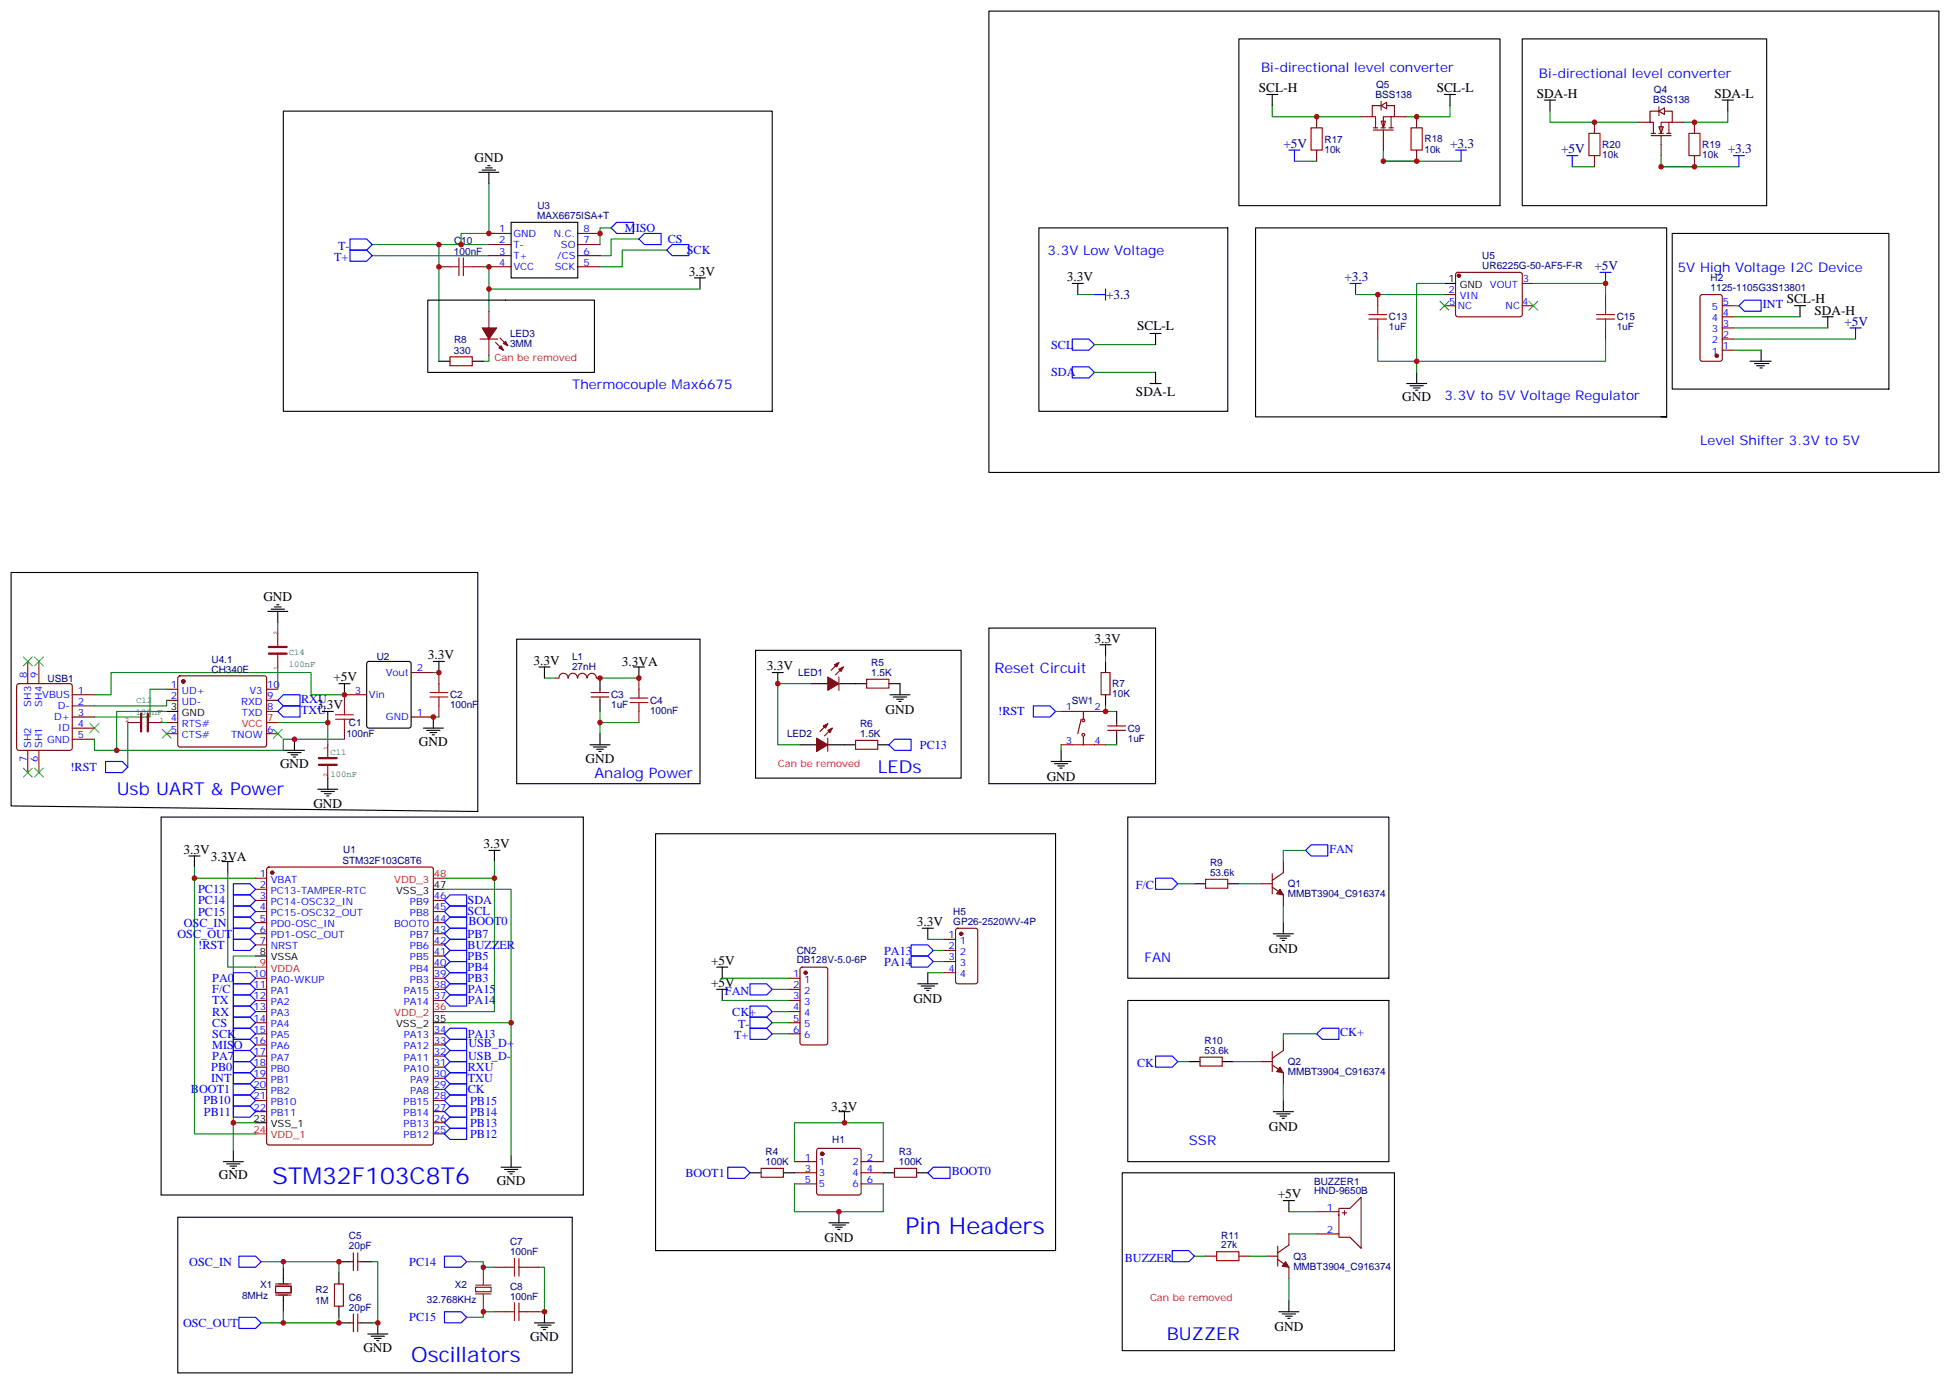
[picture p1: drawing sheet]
<svg xmlns="http://www.w3.org/2000/svg" width="619mm" height="439mm" viewBox="0 0 619 439" stroke-linecap="round" stroke-linejoin="round" font-family="sans-serif">
<g fill="none" stroke="#870000" stroke-width=".35">
<path d="M155.2 74.1h7.1M155.2 77.6h7.1M183.4 74.1h7.1M183.4 77.6h7.1M139.3 84.7h3.6M149.9 84.7h3.6M155.2 98.8v5.3M155.2 84.7h7.1M155.2 81.1h7.1M183.4 84.7h7.1M183.4 81.1h7.1M142.9 113.2h7v2.9h-7z"/>
<path d="M152.4 107.6h5.6M155.2 107.6v5.3M157.3 108.7l2.5 2.4M158.7 107.2l2.5 2.5M5.5 217.2l.5-.2h16.2l.5 .2 .2 .5v19.7l-.2 .5-.5 .2h-16.2l-.5-.2-.2-.5v-19.7zM8.8 209.9v7.1M12.3 209.9v7.1M52.9 218.7h3.5M56.7 214.7l.4-.2h26.9l.5 .2 .2 .5v21.2l-.3 .5-.4 .2h-26.9l-.4-.3-.3-.4v-21.2zM84.7 218.7h3.5M130.5 213.4h7.1M139.3 213.4v3.6"/>
<path d="M180.3 215.2a1.41 1.41 0 0 0-1.4-1.5 1.41 1.41 0 0 0-1.4 1.5h-1.1M180.5 215.2a1.41 1.41 0 0 1 1.4-1.5 1.41 1.41 0 0 1 1.4 1.5M183.5 215.2a1.41 1.41 0 0 1 1.4-1.5 1.41 1.41 0 0 1 1.4 1.5M186.5 215.2a1.41 1.41 0 0 1 1.4-1.5 1.41 1.41 0 0 1 1.4 1.5M187.7 219.8h5.6M189.4 215.2h1.1M190.5 218.7v1.1M202.8 215.2v3.5M266.3 210.3l-2.4 2.4M266.3 214.8v4.3M267.8 211.7l-2.5 2.4M275.2 215.5h7v2.9h-7z"/>
<path d="M349.6 213.4h2.8v7.1h-2.8zM8.8 238.1v7.1M12.3 238.1v7.1M22.9 227.5h7.1M22.9 220.5h7.1M22.9 234.6h7.1M22.9 231.1h7.1M22.9 224h7.1M52.9 222.2h3.5M52.9 229.3h3.5M52.9 232.8h3.5M84.7 225.8h3.5"/>
<path d="M84.7 222.2h3.5M84.7 232.8h3.5M109.4 231.1v3.5M116.4 220.5h-7v3.5M130.5 227.5h7.1M139.3 224v3.5M187.7 221.2h5.6M190.5 221.2v1M202.8 225.8v3.5M262.8 229.7l-2.5 2.4M262.8 234.2v4.3M264.2 231.1l-2.4 2.4"/>
<path d="M271.6 234.9h7.1v2.9h-7.1zM336.9 236.4h14.1M336.9 225.8h14.1M343.3 228.2l-1.1 4.6M344 225.8v2.4M344 233.9v2.5M351.7 231.8h5.7M351.7 230.4h5.7M354.5 229.3v1.1M354.5 231.8v1M81.1 278.7h3.6M84.9 275.4l.5-.2h51.5l.6 .4 .1 87.1-.5 .6-51.7 .1-.7-.5v-87z"/>
<path d="M382.8 279h7v2.9h-7zM403.9 277.3v6.3M407.5 273.4v3.5l-3.6 2.5M81.1 282.2h3.6M81.1 285.8h3.6M81.1 289.3h3.6M81.1 292.8h3.6M81.1 296.3h3.6M81.1 299.9h3.6M137.6 285.8h3.5M137.6 289.3h3.5M137.6 292.8h3.5"/>
<path d="M137.6 296.3h3.5M137.6 299.9h3.5M400.4 280.5h3.5M403.9 281.5l3.6 2.5v3.5M81.1 310.4h3.6M81.1 314h3.6M81.1 317.5h3.6M137.6 310.4h3.5M137.6 314h3.5M137.6 317.5h3.5M137.6 306.9h3.5M137.6 303.4h3.5"/>
<path d="M250.5 310.4h3.5M250.5 314h3.5M250.5 317.5h3.5M254.2 307.1l.5-.2h7.4l.7 .4v23.6l-.4 .7h-7.7l-.6-.5-.1-23.5zM81.1 321h3.6M81.1 324.6h3.6M81.1 328.1h3.6M81.1 331.6h3.6M81.1 335.1h3.6M81.1 338.7h3.6M137.6 328.1h3.5M137.6 331.6h3.5"/>
<path d="M137.6 335.1h3.5M137.6 338.7h3.5M250.5 321h3.5M250.5 324.6h3.5M250.5 328.1h3.5M381 335.5h7.1v2.8h-7.1zM400.4 336.9h3.5M403.9 333.7v6.4M403.9 338l3.6 2.4v3.6M407.5 329.8v3.6l-3.6 2.4M81.1 342.2h3.6M81.1 345.7h3.6"/>
<path d="M81.1 349.2h3.6M81.1 352.8h3.6M137.6 342.2h3.5M137.6 345.7h3.5M137.6 349.2h3.5M137.6 352.8h3.5M137.6 359.8h3.5M137.6 356.3h3.5M241.7 370.8h7v2.8h-7zM252.2 368.7h7.1M252.2 372.2h7.1M252.2 375.7h7.1"/>
<path d="M259.5 364.6l.5-.2h12.7l.5 .2 .2 .5v13.4l-.2 .5-.5 .2h-12.7l-.5-.2-.2-.5v-13.4zM273.4 368.7h7.1M273.4 372.2h7.1M273.4 375.7h7.1M284 370.8h7v2.8h-7zM112.2 397.6v5.6M113.6 397.6v5.6M382.8 398.6h3.5M393.3 398.6h3.6M402.2 398.6h3.5M405.7 395.5v6.3M405.7 399.7l3.5 2.5v3.5"/>
<path d="M409.2 391.6v3.5l-3.5 2.5M418 384.5h7.1M418 391.6h7.1M425.1 383.5h3.5l3.6-3.6v16.3l-3.6-3.6h-3.5zM426.2 384.9h1.4M426.9 384.2v1.4M87.5 408.2h4.9v2.1h-4.9zM87.5 411h4.9M87.5 407.5h4.9M106.2 407.5h2.8v7h-2.8zM111.1 400.4h1.1M111.1 419.8h1.1"/>
<path d="M112.2 417v5.6M113.6 417v5.6M113.6 400.4h1.1M113.6 419.8h1.1M151 408.5h4.9v1.4h-4.9zM157 402.2h3.5M157 416.3h3.5M167.6 402.2h3.5M167.6 416.3h3.5"/>
<circle cx="344" cy="228.6" r=".44"/>
<circle cx="344" cy="233.2" r=".44"/>
</g>
<g fill="#870000" stroke="#870000" stroke-width=".35">
<path d="M262.8 214.8l3.5 2.2-3.5 2.1z"/>
<path d="M266.3 212.4l1.5-.7-.7 1.4z"/>
<path d="M264.9 211l1.4-.7-.7 1.4z"/>
<path d="M259.3 234.2l3.5 2.2-3.5 2.1z"/>
<path d="M262.8 231.8l1.4-.7-.7 1.4z"/>
<path d="M261.4 230.4l1.4-.7-.7 1.4z"/>
<path d="M159.1 109.7l.7 1.4-1.4-.7z"/>
<path d="M159.8 109l.7-.7 .7 1.4z"/>
<path d="M153.1 104.1h4.6l-2.5 3.5z"/>
<path d="M406.4 282.2l1.1 1.8-2.2-.4z"/>
<path d="M406.4 338.7l1.1 1.7-2.2-.3z"/>
<path d="M408.2 400.4l1 1.8-2.1-.4z"/>
<circle cx="86.4" cy="276.9" r=".53"/>
<circle cx="261.1" cy="366.2" r=".53"/>
<circle cx="255.8" cy="308.7" r=".53"/>
<circle cx="58.2" cy="216.3" r=".53"/>
</g>
<g fill="none" stroke="#000" stroke-width=".35">
<path d="M90 35.3h155.2v95.2h-155.2zM402.2 30h3.5M403.9 30v3.5M458.6 30h3.5M460.4 30v3.5M490.4 31.8h3.5M492.1 31.8v3.5M546.8 31.8h3.5M548.6 31.8v3.5M152 54.7h6.4M153.1 54h4.2M154.2 53.3h2.1"/>
<path d="M154.9 52.6h.7M155.2 54.7v3.5M162.3 70.6h21.1v17.6h-21.1zM220.5 88.2h3.5M222.2 88.2v3.5M340.4 90h3.6M342.2 90v3.5M569.7 97h3.6M571.5 97v3.5M139.3 114.7h3.6M149.9 114.7h3.6M365.1 105.8h3.6"/>
<path d="M366.9 105.8v3.6M366.9 118.2v3.5M555.6 114.7h6.7M557 115.4h4.6M557.7 116.1h2.5M558.8 116.8h.7M559.2 111.1v3.6M578.6 100.5h3.5M580.3 100.5v3.6M365.1 121.7h3.6M3.5 181.7h148.2v75.8l-148.2-1.7zM85 194h6.4"/>
<path d="M86.1 193.3h4.2M87.1 192.6h2.2M87.8 191.9h.7M88.2 194v3.6M314 199.3h52.9v49.4h-52.9zM107.6 217h3.5M109.4 217v3.5M116.7 210.1l.4-.2h12.7l.7 .4v20.1l-.4 .6-13 .1-.6-.5-.1-20zM137.6 209.9h3.5M139.3 209.9v3.5M164 202.8h58.2v45.9h-58.2zM171.1 211.7h3.5"/>
<path d="M172.9 211.7v3.5M190.5 215.2v3.5M201.1 211.7h3.5M202.8 211.7v3.5M239.9 206.4h65.3v40.5h-65.3zM245.2 213.4h3.5M246.9 213.4v3.6M257.5 217h5.3M266.3 217h8.9M282.2 217h3.6v3.5M349.2 204.6h3.6M351 204.6v3.5"/>
<path d="M351 209.9v3.5M52.9 225.8h3.5M90.3 238.1h6.4M91.4 238.8h4.2M92.4 239.5h2.1M93.5 234.6v3.5M102.3 225.8h3.5M104.1 225.8v3.5M134.4 231.1h6.4M135.5 231.8h4.2M136.5 232.5h2.1M137.2 233.2h.7"/>
<path d="M137.6 227.5v3.6M187.3 236.4h6.4M188.4 237.1h4.2M189.4 237.8h2.2M190.1 238.5h.8M190.5 222.2v3.6M190.5 232.8v3.6M254 236.4h5.3M262.8 236.4h8.8M278.7 236.4h3.5M282.6 220.5h6.3M283.6 221.2h4.3"/>
<path d="M284.7 221.9h2.1M285.4 222.6h.7M336.9 238.1v3.6M351 220.5v3.5M354.5 225.8v3.5M354.5 232.8v3.6M51.2 259.3h134v119.9h-134zM93.1 240.2h.7M100.9 250.5h6.3M102 251.2h4.2M103 251.9h2.1M103.7 252.6h.7"/>
<path d="M104.1 246.9v3.6M333.7 241.7h6.4M334.8 242.4h4.2M335.8 243.1h2.2M336.5 243.8h.8M358.1 259.3h82.9v51.1h-82.9zM60 271.6h3.5M61.7 271.6v3.6M70.6 273.4h3.5M72.3 273.4v3.5M155.2 269.9h3.5M157 269.9v3.5"/>
<path d="M208.1 264.6h127v132.3h-127zM137.6 282.2h3.5M292.8 294.6h3.5M294.6 294.6v3.5M379.2 280.5h3.6M389.8 280.5h3.5M404.3 296.3h6.3M405.3 297h4.3M406.4 297.7h2.1M407.1 298.4h.7M407.5 292.8v3.5M81.1 303.4h3.6"/>
<path d="M227.5 314h3.6M227.5 306.9h3.6M229.3 306.9v3.5M229.3 314v3.5M291.4 312.2h6.3M292.5 312.9h4.2M293.5 313.6h2.1M294.2 314.3h.7M294.6 308.7v3.5M358.1 317.5h82.9v51.2h-82.9zM137.6 324.6h3.5M377.5 336.9h3.5"/>
<path d="M388.1 336.9h3.5M81.1 356.3h3.6M266.3 352.8h3.6M268.1 352.8v3.5M404.3 352.8h6.3M405.3 353.5h4.3M406.4 354.2h2.1M407.1 354.9h.7M407.5 349.2v3.6M70.9 368.7h6.4M72 369.4h4.2M73 370.1h2.1"/>
<path d="M73.7 370.8h.7M74.1 365.1v3.6M159.1 370.4h6.4M160.2 371.1h4.2M161.2 371.8h2.1M161.9 372.5h.7M162.3 366.9v3.5M238.1 372.2h3.6M248.7 372.2h3.5M280.5 372.2h3.5M291 372.2h3.6M356.3 372.2h86.4v56.4h-86.4z"/>
<path d="M56.4 386.3h125.3v49.4h-125.3zM263.2 388.1h6.3M264.2 388.8h4.3M265.3 389.5h2.1M266 390.2h.7M266.3 384.5v3.6M407.5 381h3.5M409.2 381v3.5M90 402.2v4.9M90 411.3v5M107.6 403.9v3.6M107.6 414.5v3.5"/>
<path d="M107.6 400.4h3.5M107.6 419.8h3.5M114.7 400.4h3.5M114.7 419.8h3.5M119.9 419.8v3.5M169.7 419.8h6.3M172.9 416.3v3.5M406 416.3h6.4M407.1 417h4.2M408.2 417.7h2.1M408.9 418.4h.7M409.2 412.8v3.5"/>
<path d="M116.8 423.3h6.3M117.8 424h4.3M118.9 424.7h2.1M119.6 425.4h.7M170.7 420.5h4.3M171.8 421.2h2.1M172.5 421.9h.7"/>
</g>
<path d="M84.7 229.3h3.5M137.6 278.7h3.5M81.1 306.9h3.6M137.6 321h3.5M81.1 359.8h3.6" fill="none" stroke="#f00" stroke-width=".35"/>
<g fill="none" stroke="#00f" stroke-width=".35">
<path d="M497.4 49.4h3.5M499.2 49.4v3.5M550.3 49.4h3.6M552.1 49.4v3.5M111.1 75.8h5.3l1.8 1.8-1.8 1.8h-5.3zM111.1 79.4h5.3l1.8 1.7-1.8 1.8h-5.3zM195.8 70.6h5.3v3.5h-5.3l-1.8-1.8zM202.8 75.8l1.8-1.7h5.3v3.5h-5.3zM211.7 79.4l1.7-1.8h5.3v3.5h-5.3zM347.5 93.5h3.5M351 91.7v3.5M340.4 116.4h5.3l1.8 1.8-1.8 1.7h-5.3z"/>
<path d="M340.4 107.6h5.3l1.8 1.8-1.8 1.7h-5.3zM587.4 104.1h3.5M589.1 104.1v3.5M88.2 222.2l1.8-1.7h5.2v3.5h-5.2zM88.2 225.8l1.8-1.8h5.2v3.5h-5.2zM282.2 236.4l1.8-1.8h5.3v3.5h-5.3zM328.1 224h5.3l1.7 1.8-1.7 1.7h-5.3zM33.5 241.7h5.3l1.8 1.7-1.8 1.8h-5.3zM366.9 278.7h5.3l1.7 1.8-1.7 1.7h-5.3zM416.3 268.1h5.3v3.5h-5.3l-1.8-1.7zM74.1 280.5h5.3l1.7 1.7-1.7 1.8h-5.3zM74.1 284h5.3l1.7 1.8-1.7 1.7h-5.3z"/>
<path d="M74.1 287.5h5.3l1.7 1.8-1.7 1.7h-5.3zM74.1 298.1h5.3l1.7 1.8-1.7 1.7h-5.3zM74.1 291h5.3l1.7 1.8-1.7 1.8h-5.3zM74.1 294.6h5.3l1.7 1.7-1.7 1.8h-5.3zM141.1 292.8l1.8-1.8h5.3v3.6h-5.3zM141.1 299.9l1.8-1.8h5.3v3.5h-5.3zM141.1 296.3l1.8-1.7h5.3v3.5h-5.3zM141.1 289.3l1.8-1.8h5.3v3.5h-5.3zM141.1 285.8l1.8-1.8h5.3v3.5h-5.3zM289.3 299.9h5.3l1.7 1.7-1.7 1.8h-5.3zM74.1 308.7h5.3l1.7 1.7-1.7 1.8h-5.3zM74.1 312.2h5.3l1.7 1.8-1.7 1.7h-5.3z"/>
<path d="M74.1 315.7h5.3l1.7 1.8-1.7 1.8h-5.3zM74.1 319.3h5.3l1.7 1.7-1.7 1.8h-5.3zM141.1 310.4l1.8-1.7h5.3v3.5h-5.3zM141.1 306.9l1.8-1.7h5.3v3.5h-5.3zM141.1 303.4l1.8-1.8h5.3v3.6h-5.3zM141.1 317.5l1.8-1.8h5.3v3.6h-5.3zM141.1 314l1.8-1.8h5.3v3.5h-5.3zM238.1 319.3h5.3l1.8 1.7-1.8 1.8h-5.3zM238.1 312.2h5.3l1.8 1.8-1.8 1.7h-5.3zM289.3 303.4h5.3l1.7 1.8-1.7 1.7h-5.3zM74.1 336.9h5.3l1.7 1.8-1.7 1.7h-5.3zM74.1 322.8h5.3l1.7 1.8-1.7 1.7h-5.3z"/>
<path d="M74.1 326.3h5.3l1.7 1.8-1.7 1.7h-5.3zM74.1 329.8h5.3l1.7 1.8-1.7 1.8h-5.3zM74.1 333.4h5.3l1.7 1.7-1.7 1.8h-5.3zM141.1 331.6l1.8-1.8h5.3v3.6h-5.3zM141.1 335.1l1.8-1.7h5.3v3.5h-5.3zM141.1 338.7l1.8-1.8h5.3v3.5h-5.3zM141.1 328.1l1.8-1.8h5.3v3.5h-5.3zM238.1 322.8h5.3l1.8 1.8-1.8 1.7h-5.3zM238.1 326.3h5.3l1.8 1.8-1.8 1.7h-5.3zM366.9 335.1h5.3l1.7 1.8-1.7 1.8h-5.3zM418 328.1l1.8-1.8h5.3v3.5h-5.3zM74.1 344h5.3l1.7 1.7-1.7 1.8h-5.3z"/>
<path d="M74.1 340.4h5.3l1.7 1.8-1.7 1.8h-5.3zM74.1 347.5h5.3l1.7 1.7-1.7 1.8h-5.3zM74.1 351h5.3l1.7 1.8-1.7 1.7h-5.3zM141.1 356.3l1.8-1.8h5.3v3.6h-5.3zM141.1 352.8l1.8-1.8h5.3v3.5h-5.3zM141.1 349.2l1.8-1.7h5.3v3.5h-5.3zM141.1 345.7l1.8-1.7h5.3v3.5h-5.3zM141.1 342.2l1.8-1.8h5.3v3.6h-5.3zM141.1 359.8l1.8-1.7h5.3v3.5h-5.3zM231.1 370.4h5.3l1.7 1.8-1.7 1.7h-5.3zM294.6 372.2l1.7-1.8h5.3v3.5h-5.3zM75.8 398.6h5.3l1.8 1.8-1.8 1.8h-5.3z"/>
<path d="M141.1 398.6h5.3l1.8 1.8-1.8 1.8h-5.3zM372.2 396.9h5.3l1.7 1.7-1.7 1.8h-5.3zM75.8 418h5.3l1.8 1.8-1.8 1.8h-5.3zM141.1 416.3h5.3l1.8 1.7-1.8 1.8h-5.3z"/>
</g>
<g fill="none" stroke="#a10000" stroke-width=".35">
<path d="M142.9 84.7h2.8M145.7 81.8v5.7M147.1 84.7h2.8M147.1 81.8v5.7M136.5 219.8h5.7M139.3 217v2.8M202.8 218.7v2.8M106.5 228.2h5.7M106.5 226.8h5.7M109.4 224v2.8M109.4 228.2v2.9M136.5 221.2h5.7"/>
<path d="M139.3 221.2v2.8M200 223h5.7M200 221.5h5.7M202.8 223v2.8M163.3 399.3v5.7M164.7 399.3v5.7M386.3 397.2h7v2.8h-7zM160.5 402.2h2.8M160.5 416.3h2.8M163.3 413.5v5.6M164.7 402.2h2.9M164.7 413.5v5.6"/>
<path d="M164.7 416.3h2.9"/>
</g>
<g fill="none" stroke="#008700" stroke-width=".35">
<path d="M403.9 33.5v3.5h28.3M460.4 33.5v3.5h-14.1M492.1 35.3v3.5h28.2M548.6 35.3v3.5h-14.1M155.2 58.2v15.9M499.2 52.9h7M527.4 49.4v3.5h10.6M527.4 52.9h24.7M118.2 77.6h37M139.3 77.6v37.1M157 74.1h-10.6v3.5M194 72.3h-3.5v5.3"/>
<path d="M202.8 75.8h-8.8v5.3h-3.5M211.7 79.4h-14.1v5.3h-7.1M118.2 81.1h37M153.5 84.7h1.7v14.1M155.2 91.7h67M342.2 93.5h5.3M155.2 112.9v1.8h-1.7M347.5 109.4h19.4M347.5 118.2h19.4M88.2 197.6v3.5M52.9 218.7h-5.3v8.8h-17.6M88.2 211.7v7"/>
<path d="M137.6 213.4h1.7M172.9 215.2h3.5M190.5 215.2h12.3M257.5 217h-10.6v19.4h7.1M351 208.1v1.8M30 220.5h5.3v-7.1h63.5v7.1h10.6M30 234.6v3.5h60v-3.5h19.4M40.6 229.3v14.1M51.2 229.3h1.7M52.9 222.2v1.8h-22.9M52.9 225.8h-15.9v12.3M88.2 229.3h15.9v7.1"/>
<path d="M137.6 227.5h1.7M190.5 225.8v7M190.5 229.3h12.3M335.1 225.8h1.8M336.9 236.4v1.7M351 224v1.8h3.5M351 236.4h3.5M61.7 275.2v84.6h19.4M61.7 278.7h19.4M72.3 276.9v30h8.8M157 273.4v5.3h-15.9M157 278.7v42.3h-15.9"/>
<path d="M414.5 269.9h-7v3.5M141.1 282.2h21.2v84.7M294.6 298.1h5.3M373.9 280.5h5.3M393.3 280.5h7.1M407.5 287.5v5.3M81.1 303.4h-7v52.9M229.3 317.5h21.2M229.3 310.4h21.2M245.2 314h5.3M294.6 308.7h5.3M296.3 301.6h3.6"/>
<path d="M296.3 305.2h3.6M141.1 324.6h21.2M245.2 328.1h5.3M245.2 324.6h5.3M245.2 321h5.3M373.9 336.9h3.6M391.6 336.9h8.8M418 328.1h-10.5v1.7M81.1 356.3h-7v8.8M407.5 344v5.2M252.2 368.7v-12.4h28.3v12.4M252.2 375.7v8.8h28.3v-8.8"/>
<path d="M379.2 398.6h3.6M396.9 398.6h5.3M409.2 384.5h8.8M409.2 391.6h8.8M82.9 400.4h7.1v1.8M90 416.3v3.5h-7.1M90 400.4h17.6v3.5M107.6 418v1.8h-17.6M118.2 400.4h1.7v19.4h-1.7M148.2 400.4h5.3v1.8h3.5M157 416.3h-3.5v1.7h-5.3M171.1 402.2h1.8v14.1h-1.8"/>
<path d="M409.2 405.7v7.1"/>
</g>
<g fill="none" stroke="#3c3" stroke-width=".35">
<path d="M7.4 208.5l2.8 2.8M10.2 208.5l-2.8 2.8M10.9 208.5l2.9 2.8M13.8 208.5l-2.9 2.8M28.6 229.7l2.8 2.8M31.4 229.7l-2.8 2.8M51.5 231.4l2.8 2.8M54.3 231.4l-2.8 2.8M86.8 231.4l2.8 2.8M89.6 231.4l-2.8 2.8M7.4 243.8l2.8 2.8M10.2 243.8l-2.8 2.8"/>
<path d="M10.9 243.8l2.9 2.8M13.8 243.8l-2.9 2.8"/>
</g>
<path d="M151 410.6h4.9M151 407.8h4.9M153.5 402.2v5.6M153.5 410.6v5.7" fill="none" stroke="#8c2424" stroke-width=".35"/>
<path d="M88.2 201.1v3.9M88.2 207.8v3.9M40.6 229.3h3.8M47.3 229.3h3.9M104.1 236.4v3.8M104.1 243.1v3.8" fill="none" stroke="#850000" stroke-width=".35"/>
<path d="M85.4 205.3h5.6M85.4 207.4h5.6M44.8 226.5v5.6M46.9 226.5v5.6M101.2 242.7h5.7M101.2 240.6h5.7" fill="none" stroke="#850000" stroke-width=".71"/>
<g fill="#fff" stroke="#870000" stroke-width=".35">
<path d="M526.7 40.2h1.4l-.7 2.1z"/>
<path d="M526.7 35.3l1.8-1.1v2.1z"/>
</g>
<path d="M520.3 38.8h3.6M526.7 35.3h-2.8v3.5h1v3.5M526.7 33.9v2.8M528.5 35.3h2.4v3.5h-3.5v3.5M529.9 38.8v3.5M530.9 38.8h3.6M524.2 43h6.4M524.2 42.3h1.4M526.7 42.3h1.4M527.4 43v6.4M529.2 42.3h1.4" fill="none" stroke="#870000" stroke-width=".35"/>
<path d="M411 51.2h7M439.2 47.6v3.6h10.6M439.2 51.2h24.7" fill="none" stroke="#008700" stroke-width=".35"/>
<path d="M409.2 47.6h3.5M411 47.6v3.6M462.1 47.6h3.6M463.9 47.6v3.6" fill="none" stroke="#00f" stroke-width=".35"/>
<g fill="#fff" stroke="#870000" stroke-width=".35">
<path d="M438.5 38.5h1.4l-.7 2.1z"/>
<path d="M438.5 33.5l1.8-1v2.1z"/>
</g>
<g fill="none" stroke="#870000" stroke-width=".35">
<path d="M418 37v3.6M432.2 37h3.5M438.5 33.5h-2.8v3.5h1v3.6M438.5 32.1v2.8M440.3 33.5h2.4v3.5h-3.5v3.6M441.7 37v3.6M442.7 37h3.6M449.8 37v3.6M506.2 38.8v3.5M538 38.8v3.5M418 47.6v3.6M436 41.3h6.4"/>
<path d="M436 40.6h1.4M438.5 40.6h1.4M439.2 41.3v6.3M441 40.6h1.4M449.8 47.6v3.6M506.2 49.4v3.5M538 49.4v3.5M437.4 93.5v3.5M458.6 93.5h3.5M458.6 97h3.5M462.4 86.6l.4-.2 20.1 .1 .4 .6-.1 13-.6 .4h-20l-.5-.7v-12.7zM483.3 90h3.5"/>
<path d="M483.3 97h3.5M509.8 93.5v3.5M540 93.7l.5-.2h5.6l.7 .4v20l-.5 .7-5.8 .1-.7-.5v-20zM546.8 97h3.5M437.4 104.1v3.5M509.8 104.1v3.5M546.8 111.1h3.5M546.8 107.6h3.5M546.8 104.1h3.5M546.8 100.5h3.5M299.9 298.1h3.5M303.6 294.8l.5-.2h5.6l.7 .4v16.5l-.4 .7h-5.9l-.7-.5v-16.4z"/>
<path d="M299.9 301.6h3.5M299.9 305.2h3.5M299.9 308.7h3.5"/>
</g>
<g fill="none" stroke="#000" stroke-width=".35">
<path d="M314 3.5h301.6v146.4h-301.6zM393.3 12.3h82.9v53h-82.9zM483.3 12.3h77.6v53h-77.6zM329.8 72.3h60v58.2h-60zM530.9 74.1h68.8v49.4h-68.8zM135.8 95.2h52.9v23h-52.9zM458.6 90h3.5M449.8 118.2v3.5M446.6 121.7h6.4M447.7 122.4h4.2M448.7 123.1h2.1M449.4 123.8h.7"/>
<path d="M527.4 132.3h1.8h-130.6v-60h130.6v60"/>
</g>
<path d="M416.3 40.6h3.5v7h-3.5zM448 40.6h3.6v7h-3.6zM504.5 42.3h3.5v7.1h-3.5zM536.2 42.3h3.6v7.1h-3.6zM434.6 99.8h5.7M437.4 97v2.8M506.9 99.8h5.7M509.8 97v2.8M434.6 101.2h5.7M437.4 101.2v2.9M506.9 101.2h5.7M509.8 101.2v2.9" fill="none" stroke="#a10000" stroke-width=".35"/>
<path d="M428.6 90h3.6M430.4 90v3.5M508 86.4h3.5M509.8 86.4v3.6M552.1 97l1.8-1.8h5.3v3.6h-5.3z" fill="none" stroke="#00f" stroke-width=".35"/>
<path d="M430.4 93.5h28.2M458.6 90h-8.8v28.2M486.8 90h23v3.5M550.3 97h1.8M437.4 107.6v7.1h72.4v-7.1M550.3 100.5h21.2M550.3 104.1h30M550.3 111.1h8.9M550.3 107.6h38.8" fill="none" stroke="#008700" stroke-width=".35"/>
<g fill="#870000" stroke="#870000" stroke-width=".35">
<circle cx="463.2" cy="87.5" r=".53"/>
<circle cx="305.2" cy="296.3" r=".53"/>
<circle cx="545" cy="112.9" r=".53"/>
</g>
<path d="M457.2 95.6l2.8 2.8M460 95.6l-2.8 2.8M485.4 95.6l2.8 2.8M488.2 95.6l-2.8 2.8" fill="none" stroke="#3c3" stroke-width=".35"/>
<g fill="#c00">
<circle cx="137.6" cy="227.5" r=".88"/>
<circle cx="139.3" cy="213.4" r=".88"/>
<circle cx="93.5" cy="234.6" r=".88"/>
<circle cx="109.4" cy="220.5" r=".88"/>
<circle cx="157" cy="278.7" r=".88"/>
<circle cx="190.5" cy="229.3" r=".88"/>
<circle cx="190.5" cy="215.2" r=".88"/>
<circle cx="202.8" cy="215.2" r=".88"/>
<circle cx="61.7" cy="278.7" r=".88"/>
<circle cx="162.3" cy="324.6" r=".88"/>
<circle cx="74.1" cy="356.3" r=".88"/>
<circle cx="90" cy="419.8" r=".88"/>
<circle cx="90" cy="400.4" r=".88"/>
<circle cx="107.6" cy="400.4" r=".88"/>
<circle cx="107.6" cy="419.8" r=".88"/>
<circle cx="119.9" cy="419.8" r=".88"/>
<circle cx="153.5" cy="402.2" r=".88"/>
<circle cx="153.5" cy="416.3" r=".88"/>
<circle cx="172.9" cy="416.3" r=".88"/>
<circle cx="268.1" cy="356.3" r=".88"/>
<circle cx="266.3" cy="384.5" r=".88"/>
<circle cx="246.9" cy="217" r=".88"/>
<circle cx="351" cy="225.8" r=".88"/>
<circle cx="155.2" cy="74.1" r=".88"/>
<circle cx="146.4" cy="77.6" r=".88"/>
<circle cx="139.3" cy="77.6" r=".88"/>
<circle cx="139.3" cy="84.7" r=".88"/>
<circle cx="155.2" cy="84.7" r=".88"/>
<circle cx="190.5" cy="74.1" r=".88"/>
<circle cx="155.2" cy="91.7" r=".88"/>
<circle cx="37" cy="238.1" r=".88"/>
<circle cx="104.1" cy="229.3" r=".88"/>
<circle cx="538" cy="52.9" r=".88"/>
<circle cx="449.8" cy="51.2" r=".88"/>
<circle cx="439.2" cy="51.2" r=".88"/>
<circle cx="527.4" cy="52.9" r=".88"/>
<circle cx="418" cy="37" r=".88"/>
<circle cx="449.8" cy="37" r=".88"/>
<circle cx="506.2" cy="38.8" r=".88"/>
<circle cx="538" cy="38.8" r=".88"/>
<circle cx="509.8" cy="90" r=".88"/>
<circle cx="449.8" cy="114.7" r=".88"/>
<circle cx="437.4" cy="93.5" r=".88"/>
</g>
<g font-size="7.4" fill="#00f">
<text x="86.4" y="375.7">STM32F103C8T6</text>
<text x="287.5" y="391.6">Pin Headers</text>
</g>
<text font-size="6.7" fill="#00f" x="130.5" y="432.2">Oscillators</text>
<g font-size="5.6" fill="#00f">
<text x="278.7" y="245.2">LEDs</text>
<text x="37" y="252.2">Usb UART &amp; Power</text>
<text x="370.4" y="425.1">BUZZER</text>
</g>
<g font-size="4.6" fill="#00f">
<text x="315.7" y="213.4">Reset Circuit</text>
<text x="188.7" y="246.9">Analog Power</text>
</g>
<g font-size="4.2" fill="#00f">
<text x="400.4" y="22.9">Bi-directional level converter</text>
<text x="488.6" y="24.7">Bi-directional level converter</text>
<text x="332.6" y="81">3.3V Low Voltage</text>
<text x="532.7" y="86.4">5V High Voltage I2C Device</text>
<text x="181.7" y="123.5">Thermocouple Max6675</text>
<text x="458.6" y="127">3.3V to 5V Voltage Regulator</text>
<text x="539.8" y="141.1">Level Shifter 3.3V to 5V</text>
<text x="363.4" y="305.2">FAN</text>
<text x="377.5" y="363.4">SSR</text>
</g>
<g font-size="4.2">
<text x="399.7" y="29.3">SCL-H</text>
<text x="456.1" y="29.3">SCL-L</text>
<text x="487.9" y="31">SDA-H</text>
<text x="544.3" y="31">SDA-L</text>
<text x="150.6" y="51.5">GND</text>
<text x="218.7" y="87.5">3.3V</text>
<text x="338.7" y="89.3">3.3V</text>
<text x="567.3" y="96.3">SCL-H</text>
<text x="576.1" y="99.8">SDA-H</text>
<text x="361" y="104.7">SCL-L</text>
<text x="360.7" y="125.7">SDA-L</text>
<text x="445.2" y="127.4">GND</text>
<text x="83.6" y="190.8">GND</text>
<text x="347.5" y="203.9">3.3V</text>
<text x="135.8" y="209.2">3.3V</text>
<text x="169.3" y="211">3.3V</text>
<text x="197.4" y="211.4">3.3VA</text>
<text x="243.4" y="212.7">3.3V</text>
<text x="105.8" y="216.3">+5V</text>
<text x="100.5" y="225.1">3.3V</text>
<text x="281.2" y="226.5">GND</text>
<text x="133" y="236.7">GND</text>
<text x="88.9" y="243.8">GND</text>
<text x="185.9" y="242">GND</text>
<text x="332.3" y="247.7">GND</text>
<text x="99.5" y="256.5">GND</text>
<text x="153.5" y="269.2">3.3V</text>
<text x="58.2" y="270.9">3.3V</text>
<text x="66.9" y="273.1">3.3VA</text>
<text x="291" y="293.9">3.3V</text>
<text x="402.9" y="302.4">GND</text>
<text x="225.8" y="306.2">+5V</text>
<text x="225.8" y="313.3">+5V</text>
<text x="290" y="318.3">GND</text>
<text x="263.9" y="352.4">3.3V</text>
<text x="402.9" y="358.8">GND</text>
<text x="69.5" y="374.3">GND</text>
<text x="157.7" y="376.1">GND</text>
<text x="405.7" y="380.3">+5V</text>
<text x="261.8" y="394.1">GND</text>
<text x="168.3" y="425.4">GND</text>
<text x="404.6" y="422.3">GND</text>
<text x="115.4" y="429">GND</text>
</g>
<g font-size="4.2" fill="#000080">
<text x="407.5" y="46.9">+5V</text>
<text x="460.4" y="46.9">+3.3</text>
<text x="495.7" y="48.7">+5V</text>
<text x="548.6" y="48.7">+3.3</text>
<text x="426.9" y="89.3">+3.3</text>
<text x="506.2" y="85.7">+5V</text>
<text x="351.2" y="94.9">+3.3</text>
<text x="585.6" y="103.4">+5V</text>
</g>
<g font-size="3.9" fill="#00f">
<text x="198.4" y="73.6">MISO</text>
<text x="212" y="77.1">CS</text>
<text x="106.1" y="82.9">T+</text>
<text x="107.3" y="79.4">T-</text>
<text x="218" y="80.7">SCK</text>
<text x="559.7" y="97.8">INT</text>
<text x="333.7" y="110.6">SCL</text>
<text x="333.7" y="119.4">SDA</text>
<text x="95.6" y="223">RXU</text>
<text x="95.6" y="226.5">TXU</text>
<text x="316.9" y="227.1">!RST</text>
<text x="292.1" y="237.6">PC13</text>
<text x="22.4" y="244.7">!RST</text>
<text x="422.1" y="270.7">FAN</text>
<text x="62.9" y="283.5">PC13</text>
<text x="62.9" y="287">PC14</text>
<text x="148.5" y="287">SDA</text>
<text x="360.6" y="282.2">F/C</text>
<text x="62.9" y="290.6">PC15</text>
<text x="148.5" y="290.5">SCL</text>
<text x="148.7" y="293.6">BOOT0</text>
<text x="56.3" y="297.6">OSC_OUT</text>
<text x="58.3" y="294.1">OSC_IN</text>
<text x="148.5" y="297.6">PB7</text>
<text x="62.9" y="301.1">!RST</text>
<text x="148.5" y="304.6">PB5</text>
<text x="148.5" y="301.1">BUZZER</text>
<text x="280.7" y="302.9">PA13</text>
<text x="67.4" y="311.7">PA0</text>
<text x="148.5" y="311.7">PB3</text>
<text x="148.5" y="308.2">PB4</text>
<text x="280.7" y="306.5">PA14</text>
<text x="67.4" y="315.2">F/C</text>
<text x="148.5" y="315.2">PA15</text>
<text x="230.2" y="315.7">FAN</text>
<text x="67.4" y="318.8">TX</text>
<text x="67.4" y="322.3">RX</text>
<text x="148.5" y="318.8">PA14</text>
<text x="232.5" y="322.3">CK+</text>
<text x="67.4" y="325.8">CS</text>
<text x="67.4" y="329.3">SCK</text>
<text x="148.5" y="329.3">PA13</text>
<text x="233.1" y="329.8">T+</text>
<text x="234.3" y="326.3">T-</text>
<text x="425.5" y="328.8">CK+</text>
<text x="67.4" y="332.9">MISO</text>
<text x="148.7" y="332.4">USB_D+</text>
<text x="67.1" y="339.9">PB0</text>
<text x="67.4" y="336.4">PA7</text>
<text x="148.5" y="339.9">RXU</text>
<text x="148.6" y="336.4">USB_D-</text>
<text x="361" y="338.7">CK</text>
<text x="60.6" y="347">BOOT1</text>
<text x="67.1" y="343.4">INT</text>
<text x="148.5" y="347">CK</text>
<text x="148.5" y="343.5">TXU</text>
<text x="64.6" y="350.5">PB10</text>
<text x="149.3" y="350.5">PB15</text>
<text x="64.7" y="354.1">PB11</text>
<text x="149.3" y="357.6">PB13</text>
<text x="149.3" y="354.1">PB14</text>
<text x="149.3" y="361.1">PB12</text>
<text x="217.6" y="373.4">BOOT1</text>
<text x="302.2" y="373">BOOT0</text>
<text x="60.1" y="401.7">OSC_IN</text>
<text x="129.9" y="401.7">PC14</text>
<text x="357.1" y="400.4">BUZZER</text>
<text x="129.9" y="419.3">PC15</text>
<text x="58.1" y="421.1">OSC_OUT</text>
</g>
<g font-size="3.2" fill="#000080">
<text x="436.9" y="27.8">Q5</text>
<text x="525.1" y="29.6">Q4</text>
<text x="436.7" y="31">BSS138</text>
<text x="524.9" y="32.8">BSS138</text>
<text x="420.5" y="45.2">R17</text>
<text x="452.3" y="45.2">R18</text>
<text x="508.7" y="47">R20</text>
<text x="540.5" y="47">R19</text>
<text x="420.5" y="48.4">10k</text>
<text x="452.3" y="48.4">10k</text>
<text x="508.7" y="50.2">10k</text>
<text x="540.5" y="50.2">10k</text>
<text x="170.6" y="69.5">MAX6675ISA+T</text>
<text x="170.6" y="66.3">U3</text>
<text x="144.1" y="77.6">C10</text>
<text x="144.1" y="80.8">100nF</text>
<text x="470.6" y="82">U5</text>
<text x="470.6" y="85.3">UR6225G-50-AF5-F-R</text>
<text x="543.1" y="89.2">H2</text>
<text x="543.1" y="92.4">1125-1105G3S13801</text>
<text x="441" y="101.7">C13</text>
<text x="513.3" y="101.7">C15</text>
<text x="161.9" y="107.1">LED3</text>
<text x="441" y="104.9">1uF</text>
<text x="513.3" y="104.9">1uF</text>
<text x="144.1" y="112.2">330</text>
<text x="144.1" y="109">R8</text>
<text x="161.9" y="110.3">3MM</text>
<text x="119.6" y="209.3">U2</text>
<text x="181.6" y="209.5">L1</text>
<text x="67.2" y="213.4">CH340E</text>
<text x="67.2" y="210.3">U4.1</text>
<text x="181.6" y="212.6">27nH</text>
<text x="253.4" y="214.6">LED1</text>
<text x="276.6" y="214.5">1.5K</text>
<text x="276.6" y="211.2">R5</text>
<text x="15.1" y="216.3">USB1</text>
<text x="142.9" y="221.5">C2</text>
<text x="194" y="221.6">C3</text>
<text x="353.1" y="221.3">10K</text>
<text x="353.1" y="218.1">R7</text>
<text x="142.9" y="224.8">100nF</text>
<text x="194" y="224.8">1uF</text>
<text x="206.4" y="226.6">100nF</text>
<text x="206.4" y="223.4">C4</text>
<text x="340.3" y="223.3">SW1</text>
<text x="110" y="234">100nF</text>
<text x="110.8" y="230.4">C1</text>
<text x="249.9" y="234">LED2</text>
<text x="273.1" y="233.9">1.5K</text>
<text x="273.1" y="230.6">R6</text>
<text x="358.1" y="232.2">C9</text>
<text x="358.1" y="235.4">1uF</text>
<text x="108.7" y="274">STM32F103C8T6</text>
<text x="109" y="270.8">U1</text>
<text x="384.2" y="274.8">R9</text>
<text x="384.2" y="278">53.6k</text>
<text x="408.9" y="281.6">Q1</text>
<text x="408.9" y="284.8">MMBT3904_C916374</text>
<text x="302.7" y="293.4">GP26-2520WV-4P</text>
<text x="302.7" y="290.5">H5</text>
<text x="253" y="305.7">DB128V-5.0-6P</text>
<text x="253" y="302.8">CN2</text>
<text x="382.4" y="334.4">53.6k</text>
<text x="382.4" y="331.2">R10</text>
<text x="408.9" y="341.2">MMBT3904_C916374</text>
<text x="408.9" y="338.1">Q2</text>
<text x="264.2" y="362.8">H1</text>
<text x="243.1" y="369.7">100K</text>
<text x="243.1" y="366.6">R4</text>
<text x="285.4" y="369.7">100K</text>
<text x="285.4" y="366.6">R3</text>
<text x="417.2" y="375.9">BUZZER1</text>
<text x="417.2" y="378.9">HND-9650B</text>
<text x="110.8" y="393.3">C5</text>
<text x="161.9" y="395.1">C7</text>
<text x="387.7" y="393.1">R11</text>
<text x="110.8" y="396.5">20pF</text>
<text x="161.9" y="398.3">100nF</text>
<text x="387.7" y="396.2">27k</text>
<text x="410.6" y="399.8">Q3</text>
<text x="410.6" y="402.9">MMBT3904_C916374</text>
<text x="76.8" y="412.1">8MHz</text>
<text x="82.7" y="408.6">X1</text>
<text x="100" y="413.9">1M</text>
<text x="100.2" y="410.4">R2</text>
<text x="110.8" y="412.7">C6</text>
<text x="135.6" y="413.5">32.768KHz</text>
<text x="144.4" y="408.6">X2</text>
<text x="161.9" y="412.4">100nF</text>
<text x="161.9" y="409.2">C8</text>
<text x="110.8" y="415.9">20pF</text>
</g>
<g font-size="3.2" fill="#00f">
<text x="158.5" y="73.7">1</text>
<text x="158.5" y="77.3">2</text>
<text x="163" y="75.1">GND</text>
<text x="175.8" y="75.1">N.C.</text>
<text x="185.2" y="77.3">7</text>
<text x="185.2" y="73.7">8</text>
<text x="158.5" y="80.8">3</text>
<text x="163" y="78.7">T-</text>
<text x="163" y="82.2">T+</text>
<text x="176.9" y="82.2">/CS</text>
<text x="178.1" y="78.7">SO</text>
<text x="185.2" y="80.8">6</text>
<text x="158.5" y="84.3">4</text>
<text x="163" y="85.7">VCC</text>
<text x="176.2" y="85.7">SCK</text>
<text x="185.2" y="84.3">5</text>
<text x="483.5" y="89.6">3</text>
<text x="459.9" y="93.1">2</text>
<text x="463.4" y="94.9">VIN</text>
<text x="473.1" y="91.4">VOUT</text>
<text x="460.1" y="96.7">5</text>
<text x="462.8" y="98.1">NC</text>
<text x="478" y="98.1">NC</text>
<text x="483.3" y="96.7">4</text>
<text x="543.5" y="102">4</text>
<text x="543.5" y="98.4">5</text>
<text x="547" y="100.2">4</text>
<text x="547" y="96.7">5</text>
<text x="543.5" y="105.5">3</text>
<text x="547" y="107.2">2</text>
<text x="547" y="103.7">3</text>
<text x="543.5" y="112.5">1</text>
<text x="543.5" y="109">2</text>
<text x="547" y="110.8">1</text>
<text x="8.5" y="215.2" transform="rotate(-90 8.5 215.2)">8</text>
<text x="12" y="215.2" transform="rotate(-90 12 215.2)">9</text>
<text x="122.5" y="214.5">Vout</text>
<text x="132.3" y="213.1">2</text>
<text x="13.4" y="221.5">VBUS</text>
<text x="24.7" y="220.1">1</text>
<text x="54.3" y="218.4">1</text>
<text x="54.3" y="221.9">2</text>
<text x="57.7" y="220.1">UD+</text>
<text x="79.2" y="220.1">V3</text>
<text x="84.8" y="221.9">9</text>
<text x="84.8" y="218.4">10</text>
<text x="112.6" y="220.1">3</text>
<text x="117.1" y="221.5">Vin</text>
<text x="9.9" y="224.2" transform="rotate(-90 9.9 224.2)">SH3</text>
<text x="13.4" y="224.2" transform="rotate(-90 13.4 224.2)">SH4</text>
<text x="18.3" y="225.1">D-</text>
<text x="24.7" y="227.2">3</text>
<text x="24.7" y="223.7">2</text>
<text x="57.7" y="223.7">UD-</text>
<text x="76.5" y="223.7">RXD</text>
<text x="76.8" y="227.2">TXD</text>
<text x="84.8" y="225.4">8</text>
<text x="132.3" y="227.2">1</text>
<text x="338.4" y="225.4">1</text>
<text x="347.5" y="225.4">2</text>
<text x="17.2" y="228.6">D+</text>
<text x="18.4" y="232.1">ID</text>
<text x="24.7" y="230.7">4</text>
<text x="54.3" y="229">4</text>
<text x="54.3" y="232.5">5</text>
<text x="57.7" y="230.7">RTS#</text>
<text x="84.8" y="232.5">6</text>
<text x="122.5" y="228.6">GND</text>
<text x="9.9" y="237.4" transform="rotate(-90 9.9 237.4)">SH2</text>
<text x="13.4" y="237.4" transform="rotate(-90 13.4 237.4)">SH1</text>
<text x="14.9" y="235.7">GND</text>
<text x="24.7" y="234.2">5</text>
<text x="57.7" y="234.2">CTS#</text>
<text x="73.4" y="234.2">TNOW</text>
<text x="338.4" y="236">3</text>
<text x="347.5" y="236">4</text>
<text x="8.5" y="241.9" transform="rotate(-90 8.5 241.9)">7</text>
<text x="12" y="241.9" transform="rotate(-90 12 241.9)">6</text>
<text x="82.5" y="278.3">1</text>
<text x="82.5" y="281.9">2</text>
<text x="86" y="280.1">VBAT</text>
<text x="82.5" y="285.4">3</text>
<text x="86" y="283.6">PC13-TAMPER-RTC</text>
<text x="86" y="287.2">PC14-OSC32_IN</text>
<text x="130.2" y="287.2">PB9</text>
<text x="137.8" y="285.4">46</text>
<text x="82.5" y="288.9">4</text>
<text x="82.5" y="292.5">5</text>
<text x="86" y="290.7">PC15-OSC32_OUT</text>
<text x="130.2" y="290.7">PB8</text>
<text x="137.8" y="292.5">44</text>
<text x="137.8" y="288.9">45</text>
<text x="82.5" y="296">6</text>
<text x="82.5" y="299.5">7</text>
<text x="86" y="294.2">PD0-OSC_IN</text>
<text x="86" y="297.7">PD1-OSC_OUT</text>
<text x="125.1" y="294.2">BOOT0</text>
<text x="130.2" y="297.7">PB7</text>
<text x="137.8" y="299.5">42</text>
<text x="137.8" y="296">43</text>
<text x="301.2" y="297.7">1</text>
<text x="304.7" y="299.5">1</text>
<text x="86" y="301.3">NRST</text>
<text x="130.2" y="304.8">PB5</text>
<text x="130.2" y="301.3">PB6</text>
<text x="137.8" y="303">41</text>
<text x="301.2" y="301.3">2</text>
<text x="301.2" y="304.8">3</text>
<text x="304.7" y="303">2</text>
<text x="80.5" y="310.1">10</text>
<text x="86" y="311.9">PA0-WKUP</text>
<text x="130.2" y="311.9">PB3</text>
<text x="130.2" y="308.3">PB4</text>
<text x="137.8" y="310.1">39</text>
<text x="137.8" y="306.6">40</text>
<text x="251.8" y="310.1">1</text>
<text x="255.3" y="311.9">1</text>
<text x="301.2" y="308.3">4</text>
<text x="304.7" y="306.6">3</text>
<text x="304.7" y="310.1">4</text>
<text x="80.5" y="313.6">11</text>
<text x="80.5" y="317.1">12</text>
<text x="86" y="315.4">PA1</text>
<text x="128.2" y="315.4">PA15</text>
<text x="137.8" y="317.1">37</text>
<text x="137.8" y="313.6">38</text>
<text x="251.8" y="313.6">2</text>
<text x="251.8" y="317.1">3</text>
<text x="255.3" y="315.4">2</text>
<text x="80.5" y="320.7">13</text>
<text x="86" y="318.9">PA2</text>
<text x="86" y="322.4">PA3</text>
<text x="128.2" y="318.9">PA14</text>
<text x="251.8" y="320.7">4</text>
<text x="255.3" y="318.9">3</text>
<text x="255.3" y="322.4">4</text>
<text x="80.5" y="324.2">14</text>
<text x="80.5" y="327.7">15</text>
<text x="86" y="326">PA4</text>
<text x="86" y="329.5">PA5</text>
<text x="128.2" y="329.5">PA13</text>
<text x="137.8" y="327.7">34</text>
<text x="251.8" y="324.2">5</text>
<text x="251.8" y="327.7">6</text>
<text x="255.3" y="326">5</text>
<text x="255.3" y="329.5">6</text>
<text x="80.5" y="331.3">16</text>
<text x="80.5" y="334.8">17</text>
<text x="86" y="333">PA6</text>
<text x="128.2" y="333">PA12</text>
<text x="137.8" y="334.8">32</text>
<text x="137.8" y="331.3">33</text>
<text x="80.5" y="338.3">18</text>
<text x="80.5" y="341.8">19</text>
<text x="86" y="336.6">PA7</text>
<text x="86" y="340.1">PB0</text>
<text x="128.2" y="340.1">PA10</text>
<text x="128.2" y="336.6">PA11</text>
<text x="137.8" y="341.8">30</text>
<text x="137.8" y="338.3">31</text>
<text x="80.5" y="345.4">20</text>
<text x="86" y="343.6">PB1</text>
<text x="86" y="347.1">PB2</text>
<text x="130.2" y="347.1">PA8</text>
<text x="130.2" y="343.6">PA9</text>
<text x="137.8" y="345.4">29</text>
<text x="80.5" y="348.9">21</text>
<text x="80.5" y="352.4">22</text>
<text x="86" y="350.7">PB10</text>
<text x="128.2" y="350.7">PB15</text>
<text x="137.8" y="352.4">27</text>
<text x="137.8" y="348.9">28</text>
<text x="86" y="354.2">PB11</text>
<text x="128.2" y="357.7">PB13</text>
<text x="128.2" y="354.2">PB14</text>
<text x="137.8" y="359.5">25</text>
<text x="137.8" y="356">26</text>
<text x="128.2" y="361.2">PB12</text>
<text x="255.5" y="368.3">1</text>
<text x="255.5" y="371.8">3</text>
<text x="260" y="369.7">1</text>
<text x="270.7" y="369.7">2</text>
<text x="275.2" y="368.3">2</text>
<text x="275.2" y="371.8">4</text>
<text x="255.5" y="375.4">5</text>
<text x="260" y="373.2">3</text>
<text x="260" y="376.8">5</text>
<text x="270.7" y="373.2">4</text>
<text x="270.7" y="376.8">6</text>
<text x="275.2" y="375.4">6</text>
<text x="421.3" y="384.2">1</text>
<text x="421.3" y="391.2">2</text>
</g>
<g font-size="3.2">
<text x="459.9" y="89.6">1</text>
<text x="463.4" y="91.4">GND</text>
<text x="54.3" y="225.4">3</text>
<text x="57.7" y="227.2">GND</text>
<text x="137.8" y="281.9">47</text>
<text x="125.7" y="283.6">VSS_3</text>
<text x="82.5" y="303">8</text>
<text x="86" y="304.8">VSSA</text>
<text x="125.7" y="326">VSS_2</text>
<text x="137.8" y="324.2">35</text>
<text x="80.5" y="356">23</text>
<text x="86" y="357.7">VSS_1</text>
</g>
<g font-size="3.2" fill="#f00">
<text x="157" y="114.7">Can be removed</text>
<text x="76.8" y="230.7">VCC</text>
<text x="84.8" y="229">7</text>
<text x="246.9" y="243.4">Can be removed</text>
<text x="125.2" y="280.1">VDD_3</text>
<text x="137.8" y="278.3">48</text>
<text x="82.5" y="306.6">9</text>
<text x="86" y="308.3">VDDA</text>
<text x="125.2" y="322.4">VDD_2</text>
<text x="137.8" y="320.7">36</text>
<text x="80.5" y="359.5">24</text>
<text x="86" y="361.2">VDD_1</text>
<text x="365.1" y="412.8">Can be removed</text>
</g>
<g font-size="2.8" fill="#008484">
<text x="91.7" y="207.9">C14</text>
<text x="91.7" y="211.8">100nF</text>
<text x="43.1" y="226.8">100nF</text>
<text x="43.2" y="223">C12</text>
<text x="105" y="239.5">C11</text>
<text x="105" y="246.6">100nF</text>
</g>
<g font-size="2.1" fill="#840000">
<text x="88.2" y="201.5" transform="rotate(-90 88.2 201.5)">2</text>
<text x="88.2" y="212.5" transform="rotate(-90 88.2 212.5)">1</text>
<text x="39.7" y="229.3">2</text>
<text x="50.8" y="229.3">1</text>
<text x="104" y="238" transform="rotate(-90 104 238)">1</text>
<text x="104" y="246.6" transform="rotate(-90 104 246.6)">2</text>
</g>
</svg>
